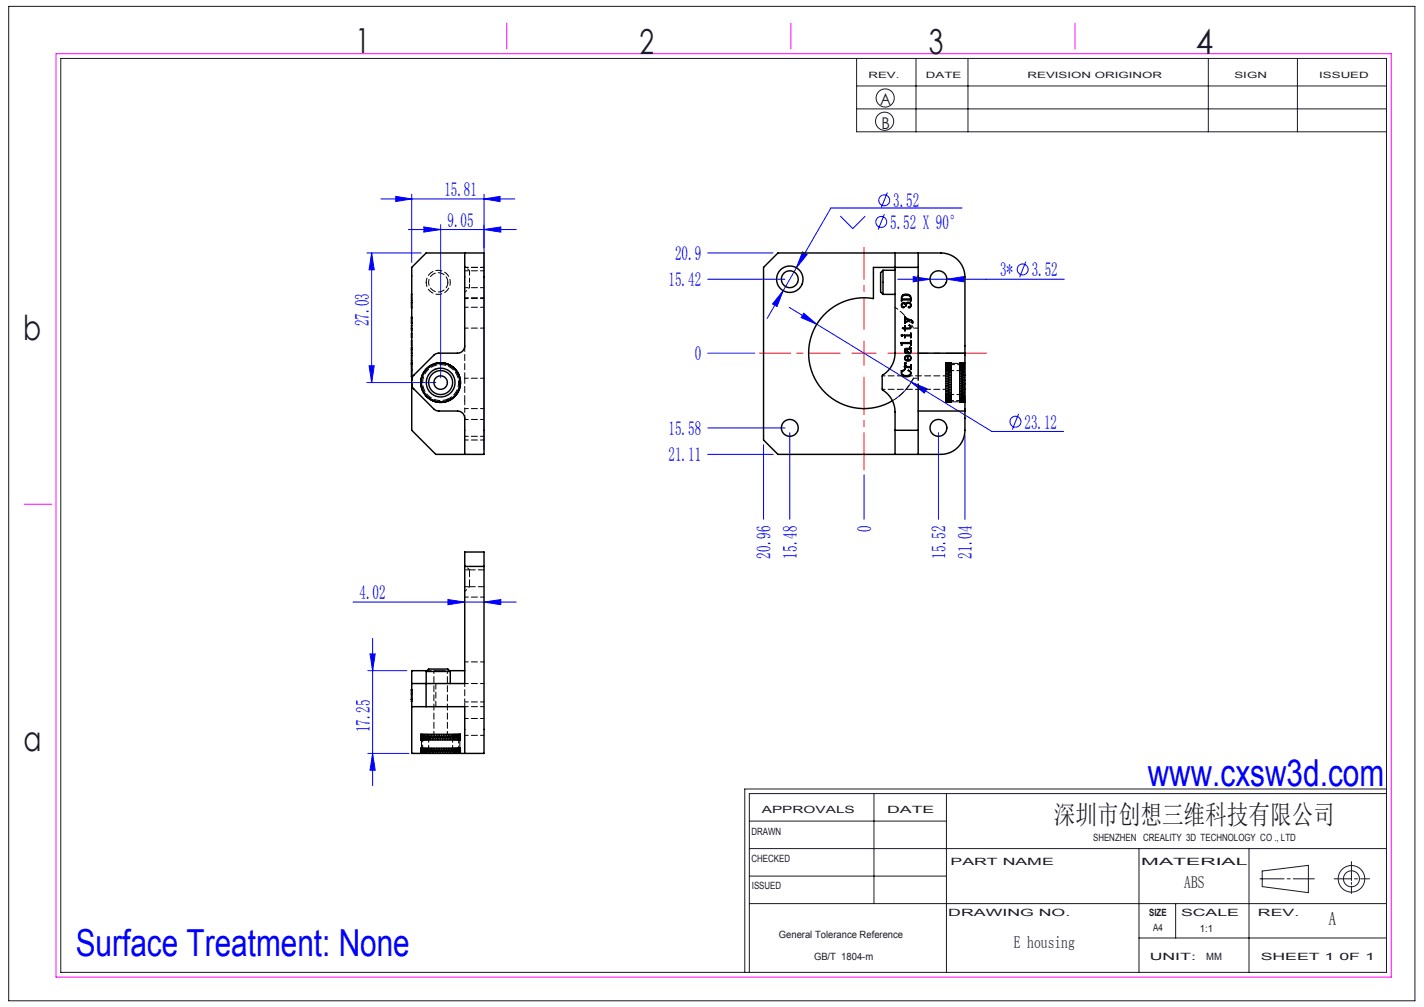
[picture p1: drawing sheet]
<svg xmlns="http://www.w3.org/2000/svg" width="297mm" height="210mm" viewBox="0 0 297 210" stroke-linecap="round" stroke-linejoin="round" font-family="sans-serif">
<g fill="none" stroke="#191924" stroke-width=".21">
<path d="M1.8 1.3h293.3v207.4h-293.3zM12.7 12.2h276.5v190.6h-276.5zM178.7 12.2v15.3h110.5M178.7 17.9h110.5M191.1 12.2v15.3M201.9 12.2v15.3M252 12.2v15.3M270.6 12.2v15.3M178.7 22.7h110.5M156.3 177h132.9M156.3 171.2h41.1M182.3 165.5v22.9"/>
<path d="M197.4 165.5v37.3M237.6 177v25.8M260.5 177v25.8M281.9 179.7v4M289.2 165.5h-132.9v37.3M289.2 164.5h-133.9v38.3M156.3 188.4h132.9M156.3 182.7h41.1M237.6 195.6h51.6M245.2 188.4v7.2M262.8 183.3h5M263.3 181.6l9.6-1.1v5.7l-9.6-1.3z"/>
<path d="M268.5 183.3h.6M269.7 183.3h4.4M278.3 183.3h3.6M281.9 184v.4M281.9 184.8v1.5M282.5 183.3h.6M283.8 183.3h1.9"/>
<circle cx="184.5" cy="25.3" r="1.89"/>
<circle cx="184.6" cy="20.4" r="1.89"/>
<circle cx="281.9" cy="183.3" r="1.67"/>
<circle cx="281.9" cy="183.3" r="2.77"/>
</g>
<path d="M11.7 11.2h278.5v192.6h-278.5zM105.7 4.8v5.4M165 4.8v5.4M224.2 4.8v5.4M5.1 105.1h5.7" fill="none" stroke="#f0f" stroke-width=".21"/>
<g fill="none" stroke="#00f" stroke-width=".21">
<path d="M76.5 52.8h11.4M77.5 52.8l.6 3.5h-1.1zM77.5 52.8v27M79.5 41.5h27.9M82.5 41l3.4 .5-3.4 .5zM85.2 47.9h22.5M85.9 40.5v14.3M88.4 47.3l3.5 .6-3.5 .5zM91.9 46.9v31.9M100.9 47.9l3.6-.6v1.1zM100.9 41.5l3.4-.5v1zM100.9 40.5v53.3"/>
<path d="M147.6 58.2h16.1M147.6 52.8h13.7M167.4 52.5l.9 .6-2.2 2.7zM175.2 45.1l2.7 2.6 2.6-2.6M184.5 44.6l-1.4 3.3M185.1 40.1l-1.3 3.3M187.2 58.2h34.8M190.5 57.7l3.5 .5-3.5 .6zM197.5 58.2l3.5-.5v1.1zM200.7 43.4h-27.4l-10 17.2M213.9 54.6l-1.3 3.2M76.5 79.8h14.4"/>
<path d="M77 76.3h1.1l-.6 3.5zM147.6 73.7h9.8M163.3 60.6l-1.2 3.3-1-.5zM163.3 60.6l-3.3 5.8M164.6 64.1l25.5 15.6M167.7 65.3l2.7 2.3-3.3-1.4zM190.1 79.7l3.2 1.4-.5 .9zM190.1 79.7l16.8 10.3h14.9M190.5 78.8a11.6 11.6 0 0 1-3.5 4.2M147.6 89.2h16.1M147.6 94.8h13.7M159.3 92.8v15.5"/>
<path d="M164.7 90.2v18.1M180.2 99v9.3M195.7 90.2v18.1M201.3 90.7v17.6M212.4 86.3l-1.3 3.3M73.6 125.6h34.1M76.7 139.9h8.2M77.2 136.4h1.1l-.6 3.5zM77.7 133.1v30.7M93.4 125l3.5 .6-3.5 .5zM100.9 125.6l3.6-.6v1.1zM76.7 157.1h8.6"/>
<path d="M77.7 157.1l.6 3.5h-1.1z"/>
<circle cx="183.8" cy="46.3" r="1.14"/>
<circle cx="184.4" cy="41.8" r="1.14"/>
<circle cx="213.3" cy="56.2" r="1.14"/>
<circle cx="211.8" cy="87.9" r="1.14"/>
</g>
<path d="M180.2 68.7v-17.1" fill="none" stroke="#f00" stroke-width=".21" stroke-dasharray="30.5 1.3 1.3 1.3" stroke-dashoffset="23.9"/>
<path d="M175.2 73.7h-16.8" fill="none" stroke="#f00" stroke-width=".21" stroke-dasharray="30.5 1.3 1.3 1.3" stroke-dashoffset="24"/>
<path d="M180.2 78.7v19.3" fill="none" stroke="#f00" stroke-width=".21" stroke-dasharray="30.5 1.3 1.3 1.3" stroke-dashoffset="22.7"/>
<path d="M185.2 73.7h20.5" fill="none" stroke="#f00" stroke-width=".21" stroke-dasharray="30.5 1.3 1.3 1.3" stroke-dashoffset="22.1"/>
<path d="M177.7 73.7h5M180.2 71.2v5" fill="none" stroke="#f00" stroke-width=".21"/>
<g fill="#00f">
<path d="M88.4 47.3l3.5 .6-3.5 .5zM100.9 47.9l3.6-.6v1.1zM190.5 57.7v1.1l3.5-.6zM197.5 58.2l3.5 .6v-1.1zM163.3 60.6l-2.2 2.8 1 .5zM167.4 52.5l-1.3 3.3 2.2-2.7zM167.7 65.3l-.6 .9 3.3 1.4zM190.1 79.7l2.7 2.3 .5-.9zM93.4 125l3.5 .6-3.5 .5zM100.9 125.6l3.6-.6v1.1z"/>
<path d="M77.5 52.8l.6 3.5h-1.1zM77 76.3h1.1l-.6 3.5z"/>
<path d="M77.2 136.4h1.1l-.6 3.5zM77.7 157.1l.6 3.5h-1.1z"/>
<path d="M82.5 41l3.4 .5-3.4 .5zM100.9 41.5l3.4-.5v1z"/>
</g>
<g fill="none" stroke="#000" stroke-width=".3">
<path d="M88.9 52.8h12v42h-10l-5-5.1v-33.9zM96.9 52.8v19.3a1.51 1.51 0 0 1-1.5 1.6h-3.9l-.7 .1-4.6 4.5-.3 1M184.2 56.4l-.5 .5v4l.5 .5M184.2 56.4v5M184.2 56.4h2.5M186.7 52.8v20.9a6.5 6.5 0 0 1-2.7 4.7l.1 2.9a5.5 5.5 0 0 1 2.6 4.6v8.9M186.7 55.8h-4.5v6.5a11.6 11.6 0 0 0-13.4 13.5 11.6 11.6 0 0 0 17.3 7.8M186.7 55.8h4.8M191.5 52.8v26.5M85.8 67.3h.1M85.8 63h.1M85.8 75.6h.1"/>
<path d="M85.8 75.9h.1M85.8 69.8h.1M85.8 70.1h.1M85.8 66.3v1M85.8 63l.1 1.2M85.8 72.8l.1 1M85.8 75.7v.2M85.8 75.9v.2M85.8 75.7h.1M85.8 67.4h.1M85.8 68.6l.1 .4M85.8 76.1l.1 .9"/>
<path d="M85.8 76.1h.1M85.8 66.3h.1M85.8 72.8h.1M85.8 68.6h.1M85.8 74.1h.1M85.9 61.3v1.4M85.9 77.2v1.4M85.9 74.1v1.2M85.9 67.8l-.1 .8M85.9 72.4l-.1 .4M85.9 66.1l-.1 .2M85.9 71.1v.9"/>
<path d="M85.9 69.5v.9M184.2 61.4h2.5M187.9 71.5l2-.1 .1-.3v.9l-.1-.3-.2-.1h-1.6l-.1 .4zM188 77.3l.5-.1a.61 .61 0 0 0-.3 .9 1.11 1.11 0 0 0 1.7-.3l-.1-.3-.4-.2a.68 .68 0 0 1 .6 .8 .68 .68 0 0 1-.9 .5 .95 .95 0 0 1-1.1-1.3zM188.1 63.3a.46 .46 0 0 1 .5-.2 .46 .46 0 0 1 .3 .4 .57 .57 0 0 1 1-.3 .57 .57 0 0 1-.4 1v-.2h.3a.48 .48 0 0 0-.3-.8 .48 .48 0 0 0-.5 .6 .48 .48 0 0 0-.4-.5 .48 .48 0 0 0-.5 .3v.3l.4 .1v.2a.49 .49 0 0 1-.5-.3 .49 .49 0 0 1 .1-.6zM188.2 61.6a1.05 1.05 0 0 1 1.4-.2 1.05 1.05 0 0 1 .3 1.3v-.1h-.2h-1.6l-.1 .1v-.7zM188.3 61.7l1-.1a.53 .53 0 0 1 .6 .7h-1.8v-.3zM188.6 69.9h1.3l.1-.4v.9l-.1-.3-.2-.1h-.9l-.1 .4zM188.6 69.9h.1M188.7 66.1l.2 .2 1.2 .5a.37 .37 0 0 1 .3 .5h-.2a.32 .32 0 0 0 0-.4 .32 .32 0 0 0-.3-.1l-1.2 .6v-.5l.2 .2 .8-.3-.8-.4-.2 .2zM188.7 67.9l.1 .5h.9a.28 .28 0 0 0 .2-.3 .28 .28 0 0 0-.3-.2 .36 .36 0 0 1 .4 .3 .36 .36 0 0 1-.3 .4h-.9l-.1 .4-.1-.4-.4-.1 .5-.1zM188.7 75.7h.3l-.2 .2a.61 .61 0 0 0 .6 .6l.5-.1 .1-.3v.9l-.2-.4h-1l-.1 .4-.1-.5h.5l-.4-.4z"/>
<path d="M188.8 72.7l1.1-.1-.2-.1a.2 .2 0 0 1 .3 .1 .2 .2 0 0 1-.1 .2 .47 .47 0 0 1 .1 .7 .47 .47 0 0 1-.6 .2l-.2-.9h-.3a.4 .4 0 0 0-.1 .7h.3l-.1 .2a.59 .59 0 0 1-.2-1zM188.8 74.3l.5-.2v1a.51 .51 0 0 0 .6-.3 .51 .51 0 0 0-.2-.7 .66 .66 0 0 1 .2 1 .66 .66 0 0 1-1 .1 .66 .66 0 0 1-.1-.9zM188.9 74.4l.4-.1v.8a.42 .42 0 0 1-.5-.2 .42 .42 0 0 1 .1-.5zM189.2 72.8h.6l.1 .5a.29 .29 0 0 1-.2 .3 .29 .29 0 0 1-.3-.2zM189.7 66.7v.1M191.5 73.7h9.8M201.3 73.7v12M201.3 73.7v-15.9a5 5 0 0 0-5-5h-34l-3 3v36l3 3h33.9a5 5 0 0 0 5.1-5.1v-4M85.9 80.1l.3 .9 4.6 4.5 .7 .2h3.9a1.51 1.51 0 0 1 1.5 1.5v7.6M186.7 89.7h4.8M191.5 85.7h9.8M191.5 80.1v14.7"/>
<path d="M96.9 118.1h4.1M89.1 139.9h-3.2v2.6M93.7 139.9h3.2M85.8 143.8h.1M85.8 145.9h.1M85.8 144.1h.1M85.8 144.5h.1M85.8 144.8h.1M85.8 144.1v1.8M85.8 143.9v.2M85.8 143.9h.1M85.8 144.7h.1"/>
<path d="M85.8 145.9l.1 .4M85.9 147.4h11v9.7M85.9 142.5h11v-27.4h4.1v42h-4.1M85.9 142.5v14.6h11M85.9 143.8h-.1M88.9 142.5v4.9M88.9 140h5M88.9 140l.5-.5h4l.5 .5M88.9 140v2.5M93.9 140v2.5"/>
<circle cx="164.7" cy="58.2" r="1.76"/>
<circle cx="164.7" cy="58.2" r="2.76"/>
<circle cx="195.7" cy="58.2" r="1.76"/>
<circle cx="91.9" cy="79.8" r="4"/>
<circle cx="91.9" cy="79.8" r="4.1"/>
<circle cx="91.9" cy="79.8" r="3"/>
<circle cx="91.9" cy="79.8" r="1.41"/>
<circle cx="91.9" cy="79.8" r="2.5"/>
<circle cx="188.1" cy="69.9" r=".15"/>
<circle cx="164.7" cy="89.2" r="1.76"/>
<circle cx="195.7" cy="89.2" r="1.76"/>
</g>
<g fill="none" stroke="#000" stroke-width=".21" stroke-dasharray="1.3 .6">
<path d="M93.4 58.9a2.01 2.01 0 0 0-2.9-1.8 2.01 2.01 0 0 0-.3 3.4 2.01 2.01 0 0 0 3.2-1.2v-.4M85.8 64h.1M85.8 73.6h.1M85.8 78.3h.1M85.8 73.5h.1M85.8 73.7h.1M85.8 64.2h.1M85.8 67.1h.1M85.8 76.7v-.1M85.8 71.7v-.1M85.8 69.9h.1M85.8 71.5h.1"/>
<path d="M85.8 76.5h.1M85.8 72.6v.1M85.8 77.3h.1M85.8 76.2v-.1M85.8 63.5h.1M85.8 75.9h.1M85.8 67.9h.1M85.8 67.3v-.1M85.8 72h.1M85.8 62.4h.1M85.8 72.7h.1M85.8 70.1h.1"/>
<path d="M85.9 67.3h-.1M85.9 67.1h-.1M85.9 64.1h-.1M85.9 67h-.1M85.9 62.6h-.1M85.9 71.7h-.1M85.9 70.1h-.1M85.9 62.3h.1M85.9 64h-.1M85.9 69.8h-.1M85.9 71.4h-.1M85.9 72.6h-.1"/>
<path d="M85.9 67.2h-.1M85.9 66.8h-.1M85.9 72.5h-.1M85.9 75.1h-.1M85.9 66.7h-.1M85.9 74.2h-.1M85.9 67.9h-.1M85.9 74.3h-.1M85.9 73.5h-.1M85.9 63.8h-.1M85.9 73.6h-.1M85.9 75.9h-.1"/>
<path d="M85.9 68.4h-.1M85.9 66.5h-.1M85.9 77h-.1M85.9 66.9h-.1M85.9 66.6h-.1M85.9 76.5h-.1M85.9 69.9h-.1M85.9 68.5h-.1M85.9 62.7h-.1M85.9 77.6h-.1M85.9 77.4h-.1M85.9 77.3h-.1"/>
<path d="M85.9 71.5h-.1M85.9 67.3h.1M85.9 64.2h.1M85.9 73.8h.1M85.9 76.6h-.1M85.9 71.6h-.1M85.9 70h-.1M85.9 75.3h.1M85.9 78.6h.1M85.9 75.9h.1M85.9 66.4h-.1M85.9 61.3h.1"/>
<path d="M85.9 61.6h-.1M85.9 63h.1M85.9 63.2h-.1M85.9 63.9h-.1M85.9 75.6h.1M85.9 63.1h-.1M85.9 63.3h-.1M96.9 72.1h.1M191.5 73.7h.1M197.3 79.6v.2M197.3 79.8v.2M197.3 79.5v.1"/>
<path d="M197.3 80v.2M197.3 79.3v.2M197.3 79.1v.2M197.3 78.9v.2M197.3 78.8v.1M197.3 78.6v.2M197.3 78.4v.2M197.3 78.2v.2M197.3 78.1v.1M197.3 77.9v.2M197.3 77.7v.2M197.3 77.6v.1"/>
<path d="M197.3 77.4v.2M197.3 77.3v.1M197.3 77.1v.2M197.3 77v.1M197.3 76.9v.1M197.3 76.7v.2M197.3 76.6v.1M197.3 76.5v.1M197.3 76.4v.1M197.3 76.3v.1M197.3 76.2v.1M197.3 76.1v.1"/>
<path d="M197.3 76v.1M197.3 76h.1M197.3 75.9v.1M197.3 75.8v.1M197.3 75.8h.1M197.3 75.7v.1M197.3 75.7h.1M197.3 75.6v.1M197.3 75.6h.1M197.8 77.3v.2M198.5 79.6v.2M198.5 80v-.2"/>
<path d="M198.5 79.6v-.1M198.5 80v.2M198.5 79.3v.2M198.5 79.3v-.2M198.5 78.9v.2M198.5 78.9v-.1M198.5 78.6v.2M198.5 78.6v-.2M198.5 78.2v.2M198.5 78.2v-.1M198.5 77.9v.2M198.5 77.9v-.2"/>
<path d="M198.5 77.6v.1M198.5 77.6v-.2M198.5 77.3v.1M198.5 77.3v-.2M198.5 77v.1M198.5 77v-.1M198.5 76.7v.2M198.5 76.7v-.1M198.5 76.5v.1M198.5 76.5v-.1M198.5 76.3v.1M198.5 76.3v-.1"/>
<path d="M198.5 76.1v.1M198.5 76.1v-.1M198.5 76h.1M198.5 76v-.1M198.5 75.8v.1M198.5 75.8h.1M198.5 75.7v.1M198.5 75.7h.1M198.5 75.6v.1M198.5 75.6h.1M200.2 79.8v-.2M200.2 79.8v.2"/>
<path d="M200.2 79.5v.1M200.2 79.5v-.2M200.2 79.1v.2M200.2 79.1v-.2M200.2 78.8v.1M200.2 78.8v-.2M200.2 78.4v.2M200.2 78.4v-.2M200.2 78.1v.1M200.2 78.1v-.2M200.2 77.7v.2M200.2 77.7v-.1"/>
<path d="M200.2 77.4v.2M200.2 77.4v-.1M200.2 77.1v.2M200.2 77.1v-.1M200.2 76.9v.1M200.2 76.9v-.2M200.2 76.6v.1M200.2 76.6v-.1M200.2 76.4v.1M200.2 76.4v-.1M200.2 76.2v.1M200.2 76.2v-.1"/>
<path d="M200.2 76v.1M200.2 76h.1M200.2 75.9v.1M200.2 75.9v-.1M200.2 75.8h.1M200.2 75.8v-.1M200.2 75.7h.1M200.2 75.7v-.1M200.2 75.6h.1M200.8 77.5v-.2M197.3 80.2v.2M197.3 80.4v.1"/>
<path d="M197.3 80.5v.2M197.3 80.7v.2M197.3 80.9v.2M197.3 81.1v.1M197.3 81.2v.2M197.3 81.4v.2M197.3 81.6v.1M197.3 81.7v.2M197.3 81.9v.1M197.3 82v.2M197.3 82.2v.1M197.3 82.3v.2"/>
<path d="M197.3 82.5v.1M197.3 82.6v.1M197.3 82.7v.2M197.3 82.9v.1M197.3 83v.1M197.3 83.1v.1M197.3 83.2v.1M197.3 83.3v.1M197.3 83.4v.1M197.3 83.5v.1M197.3 83.6h.1M197.3 83.6v.1"/>
<path d="M197.3 83.7v.1M197.3 83.8h.1M197.3 83.8v.1M197.3 83.9h.1M198.5 80.4v-.2M198.5 80.4v.1M198.5 80.7v-.2M198.5 80.7v.2M198.5 81.1v-.2M198.5 81.1v.1M198.5 81.4v-.2M198.5 81.4v.2"/>
<path d="M198.5 81.7v-.1M198.5 81.7v.2M198.5 82v-.1M198.5 82v.2M198.5 82.3v-.1M198.5 82.3v.2M198.5 82.6v-.1M198.5 82.6v.1M198.5 82.9v-.2M198.5 82.9v.1M198.5 83.1v-.1M198.5 83.1v.1"/>
<path d="M198.5 83.3v-.1M198.5 83.3v.1M198.5 83.5v-.1M198.5 83.5v.1M198.5 83.6h.1M198.5 83.6v.1M198.5 83.8v-.1M198.5 83.8h.1M198.5 83.8v.1M198.5 83.9h.1M200.2 80.2v-.2M200.2 80.2v.2"/>
<path d="M200.2 80.5v-.1M200.2 80.5v.2M200.2 80.9v-.2M200.2 80.9v.2M200.2 81.2v-.1M200.2 81.2v.2M200.2 81.6v-.2M200.2 81.6v.1M200.2 81.9v-.2M200.2 81.9v.1M200.2 82.2v-.2M200.2 82.2v.1"/>
<path d="M200.2 82.5v-.2M200.2 82.5v.1M200.2 82.7v-.1M200.2 82.7v.2M200.2 83v-.1M200.2 83v.1M200.2 83.2v-.1M200.2 83.2v.1M200.2 83.4v-.1M200.2 83.4v.1M200.2 83.6v-.1M200.2 83.6h.1"/>
<path d="M200.2 83.7v-.1M200.2 83.7v.1M200.2 83.8h.1M200.2 83.9v-.1M200.2 83.9h.1M85.8 145.8h.1M85.8 144.4h.1M85.8 146.1h.1M85.8 143.9h.1M85.8 144.6h.1M85.8 143.9v.1M85.8 144.8h.1"/>
<path d="M85.8 144.7h.1M85.8 144.7v-.1M85.8 144.6v.1M85.8 145.1h.1M85.8 145.6h.1M85.8 145.7h.1M85.8 145.2h.1M85.8 144.5h.1M85.8 145.3h.1M85.8 145.9h.1M85.8 144.1h.1M85.9 147.4h.1"/>
<path d="M85.9 144h-.1M85.9 145.8h-.1M85.9 143.9h-.1M85.9 144.4h-.1M85.9 145.3h-.1M85.9 144.8h-.1M85.9 145.6h-.1M85.9 144.6h-.1M85.9 144.7h-.1M85.9 145.5h-.1M85.9 146.1h-.1M85.9 144.1h-.1"/>
<path d="M85.9 144.5h-.1M85.9 145h-.1M85.9 144.9h-.1M85.9 145.1h-.1M85.9 143.8h-.1M85.9 145.9h.1M85.9 146.3h.1M85.9 145.8h.1M85.9 144.8h.1M85.9 143.8h.1M85.9 144.6h.1M87.8 156h.1"/>
<path d="M87.8 154.3h.1M87.8 153.1h.1M87.9 156h.1M87.9 153.1h-.1M87.9 156h-.1M87.9 154.3h.1M87.9 153.1h.1M88 156h.1M88 153.1h-.1M88 156h-.1M88.1 154.3h.1M88.1 154.3h-.1"/>
<path d="M88.1 153.1h-.1M88.1 156h.1M88.1 153.1h.1M88.2 154.3h.1M88.2 154.3h-.1M88.2 153.1h-.1M88.3 156h.1M88.3 153.1h-.1M88.3 156h-.1M88.4 154.3h.1M88.4 154.3h-.1M88.4 153.1h-.1"/>
<path d="M88.5 156h.1M88.5 153.1h-.1M88.5 156h-.1M88.6 154.3h.1M88.6 154.3h-.1M88.6 153.1h-.1M88.7 156h.1M88.7 153.1h-.1M88.7 156h-.1M88.8 154.3h.1M88.8 154.3h-.1M88.8 153.1h-.1"/>
<path d="M88.9 156h.2M88.9 153.1h-.1M88.9 156h-.1M89.1 154.3h.1M89.1 154.3h-.2M89.1 153.1h-.2M89.2 156h.2M89.2 153.1h-.1M89.2 156h-.1M89.4 154.3h.1M89.4 154.3h-.2M89.4 153.1h-.2"/>
<path d="M89.5 156h.1M89.5 153.1h-.1M89.5 156h-.1M89.6 154.3h.2M89.6 154.3h-.1M89.6 153.1h-.1M89.8 156h.2M89.8 153.1h-.2M89.8 156h-.2M90 154.3h.1M90 154.3h-.2M90 153.1h-.2"/>
<path d="M90.1 156h.2M90.1 153.1h-.1M90.1 156h-.1M90.3 154.3h.1M90.3 153.1h-.2M90.3 154.3h-.2M90.4 156h.2M90.4 153.1h-.1M90.4 156h-.1M90.6 154.3h.2M90.6 153.1h-.2M90.6 154.3h-.2"/>
<path d="M90.8 156h.2M90.8 153.1h-.2M90.8 156h-.2M91 154.3h.1M91 153.1h-.2M91 154.3h-.2M91.1 153.1h-.1M91.1 156h.2M91.1 156h-.1M91.3 154.3h.2M91.3 153.1h-.2M91.3 154.3h-.2"/>
<path d="M91.5 153.1h-.2M91.5 156h.2M91.5 156h-.2M91.7 154.3h.2M91.7 153.1h-.2M91.7 154.3h-.2M91.9 153.1h-.2M91.9 156h-.2M91.9 156h.2M92.1 153.1h-.2M92.1 154.3h-.2M92.1 154.3h.1"/>
<path d="M92.2 153.1h-.1M92.2 156h-.1M92.2 156h.2M92.4 153.1h-.2M92.4 154.3h-.2M92.4 154.3h.2M92.6 153.1h-.2M92.6 156h-.2M92.6 156h.2M92.8 153.1h-.2M92.8 154.3h-.2M92.8 154.3h.1"/>
<path d="M92.9 153.1h-.1M92.9 156h-.1M92.9 156h.2M93.1 153.1h-.2M93.1 154.3h-.2M93.1 154.3h.2M93.3 153.1h-.2M93.3 156h-.2M93.3 156h.2M93.5 153.1h-.2M93.5 154.3h-.2M93.5 154.3h.1"/>
<path d="M93.6 153.1h-.1M93.6 156h-.1M93.6 156h.2M93.8 153.1h-.2M93.8 154.3h-.2M93.8 154.3h.1M93.9 153.1h-.1M93.9 156h-.1M93.9 156h.2M94.1 154.3h-.2M94.1 153.1h-.2M94.1 154.3h.2"/>
<path d="M94.3 153.1h-.2M94.3 156h-.2M94.3 156h.1M94.4 154.3h-.1M94.4 153.1h-.1M94.4 154.3h.1M94.5 153.1h-.1M94.5 156h-.1M94.5 156h.2M94.7 154.3h-.2M94.7 153.1h-.2M94.7 154.3h.1"/>
<path d="M94.8 153.1h-.1M94.8 156h-.1M94.8 156h.1M94.9 154.3h-.1M94.9 153.1h-.1M94.9 154.3h.2M95.1 153.1h-.2M95.1 156h-.2M95.1 156h.1M95.2 154.3h-.1M95.2 153.1h-.1M95.2 154.3h.1"/>
<path d="M95.3 153.1h-.1M95.3 156h-.1M95.3 156h.1M95.4 154.3h-.1M95.4 153.1h-.1M95.4 154.3h.1M95.5 153.1h-.1M95.5 156h-.1M95.5 156h.1M95.6 154.3h-.1M95.6 153.1h-.1M95.6 154.3h.1"/>
<path d="M95.6 153.1h.1M95.6 156h.1M95.7 154.3h-.1M95.7 153.1h-.1M95.7 154.3h.1M95.8 153.1h-.1M95.8 156h-.1M95.8 156h.1M95.9 154.3h-.1M95.9 153.1h-.1M95.9 154.3h.1M95.9 153.1h.1"/>
<path d="M95.9 156h.1M96 153.1h-.1M96 156h-.1M96 156h.1M96 154.3h.1M96 153.1h.1M96.1 153.1h-.1M96.1 156h-.1M96.9 147.4h.1M96.9 157.1h.1"/>
</g>
<path d="M96.9 78.9v-6.8M197.8 77.5v4.8M200.8 77.3h-3M197.8 82.3h3M200.8 82.3v-4.8M101 118.8h-3.1M97.9 122.3h3.1M89.4 153.6v3M90.9 147.4v-4.9M94.4 156.6v-3" fill="none" stroke="#000" stroke-width=".21" stroke-dasharray="1.3 .6" stroke-dashoffset=".1"/>
<g fill="none" stroke="#000" stroke-width=".21" stroke-dasharray="1.3 .6" stroke-dashoffset=".5">
<path d="M96.9 55.8h4M96.9 60h4M97.9 60v-1.1M101 56.5h-4.1M96.9 68.4h4M101 62.3h-4.1M101 78.9h-4.1M101 64.1h-4.1M101 62.1h-4.1M190.5 78.9h1M191.5 68.4h-1M200.2 79.6h1.1"/>
<path d="M200.2 80h1.1M200.2 79.3h1.1M200.2 78.9h1.1M200.2 78.6h1.1M200.2 78.2h1.1M200.2 77.9h1.1M200.2 77.6h1.1M200.2 77.3h1.1M200.2 77h1.1M200.2 76.7h1.1M200.2 76.5h1.1M200.2 76.3h1.1"/>
<path d="M200.2 76.1h1.1M200.2 76h1.1M200.2 75.8h1.1M200.2 75.7h1.1M200.2 75.6h1.1M200.2 75.9h1.1M200.2 77.2h1.1M200.2 77.5h1.1M200.2 77.8h1.1M200.2 78.5h1.1M200.2 79.2h1.1M200.2 79.9h1.1"/>
<path d="M200.2 77.1h1.1M200.2 76.9h1.1M200.2 76.6h1.1M200.2 76.4h1.1M200.2 76.2h1.1M201.3 79.8h-1.1M201.3 79.5h-1.1M201.3 79.1h-1.1M201.3 78.8h-1.1M201.3 78.4h-1.1M201.3 78.1h-1.1M201.3 77.7h-1.1"/>
<path d="M201.3 77.4h-1.1M201.3 77.1h-1.1M201.3 76.9h-1.1M201.3 76.6h-1.1M201.3 76.4h-1.1M201.3 76.2h-1.1M201.3 76h-1.1M201.3 75.9h-1.1M201.3 75.8h-1.1M201.3 75.7h-1.1M201.3 75.6h-1.1M201.3 76.8h-1.1"/>
<path d="M201.3 78h-1.1M201.3 78.3h-1.1M201.3 78.7h-1.1M201.3 79h-1.1M201.3 79.4h-1.1M201.3 79.7h-1.1M201.3 75.8h-4M96.9 91h4M96.9 85.2h4M101 91.8h-4.1M101 87.5h-4.1M197.3 83.8h4"/>
<path d="M200.2 80.4h1.1M200.2 80.7h1.1M200.2 81.1h1.1M200.2 81.4h1.1M200.2 81.7h1.1M200.2 82h1.1M200.2 82.3h1.1M200.2 82.6h1.1M200.2 82.9h1.1M200.2 83.1h1.1M200.2 83.3h1.1M200.2 83.5h1.1"/>
<path d="M200.2 83.6h1.1M200.2 83.8h1.1M200.2 83.9h1.1M200.2 83.7h1.1M200.2 83.4h1.1M200.2 82.8h1.1M200.2 81.3h1.1M200.2 81h1.1M200.2 80.6h1.1M200.2 80.3h1.1M201.3 80.2h-1.1M201.3 80.5h-1.1"/>
<path d="M201.3 80.9h-1.1M201.3 81.2h-1.1M201.3 81.6h-1.1M201.3 81.9h-1.1M201.3 82.2h-1.1M201.3 82.5h-1.1M201.3 82.7h-1.1M201.3 83h-1.1M201.3 83.2h-1.1M201.3 83.4h-1.1M201.3 83.6h-1.1M201.3 83.7h-1.1"/>
<path d="M201.3 83.8h-1.1M201.3 83.9h-1.1M201.3 83.5h-1.1M201.3 82.9h-1.1M201.3 82.4h-1.1M201.3 82.1h-1.1M201.3 81.8h-1.1M201.3 81.5h-1.1M201.3 80.8h-1.1M201.3 80.1h-1.1M201.3 82.6h-1.1M201.3 83.1h-1.1"/>
<path d="M201.3 83.3h-1.1M97.9 118.8h-1M96.9 138h4M96.9 122.3h1M101 124.5h-4.1M87.8 157.1v-1.1M87.8 156v1.1M87.9 157.1v-1.1M87.9 156v1.1M87.9 153.1v4M88 156v1.1M88 157.1v-1.1"/>
<path d="M88.1 156v1.1M88.1 157.1v-1.1M88.2 157.1v-1.1M88.2 156v1.1M88.3 157.1v-1.1M88.4 156v1.1M88.4 157.1v-1.1M88.5 157.1v-1.1M88.6 156v1.1M88.6 157.1v-1.1M88.7 157.1v-1.1M88.8 157.1v-1.1"/>
<path d="M88.8 156v1.1M88.9 156v1.1M88.9 157.1v-1.1M89 157.1v-1.1M89.1 156v1.1M89.1 157.1v-1.1M89.2 157.1v-1.1M89.3 157.1v-1.1M89.4 156v1.1M89.5 157.1v-1.1M89.6 157.1v-1.1M89.6 156v1.1"/>
<path d="M89.7 156v1.1M89.8 157.1v-1.1M89.9 157.1v-1.1M90 156v1.1M90.1 157.1v-1.1M90.2 157.1v-1.1M90.3 156v1.1M90.4 157.1v-1.1M90.5 157.1v-1.1M90.6 156v1.1M90.7 156v1.1M90.8 157.1v-1.1"/>
<path d="M90.9 157.1v-1.1M91 156v1.1M91.1 157.1v-1.1M91.2 157.1v-1.1M91.3 156v1.1M91.4 156v1.1M91.5 157.1v-1.1M91.6 157.1v-1.1M91.7 156v1.1M91.8 156v1.1M91.9 157.1v-1.1M92.1 156v1.1"/>
<path d="M92.2 157.1v-1.1M92.3 157.1v-1.1M92.4 156v1.1M92.5 156v1.1M92.6 157.1v-1.1M92.7 157.1v-1.1M92.8 156v1.1M92.9 157.1v-1.1M93 157.1v-1.1M93.1 156v1.1M93.2 156v1.1M93.3 157.1v-1.1"/>
<path d="M93.4 157.1v-1.1M93.5 156v1.1M93.6 157.1v-1.1M93.7 157.1v-1.1M93.8 156v1.1M93.9 156v1.1M93.9 157.1v-1.1M94 157.1v-1.1M94.1 156v1.1M94.2 156v1.1M94.3 157.1v-1.1M94.4 156v1.1"/>
<path d="M94.5 156v1.1M94.5 157.1v-1.1M94.6 157.1v-1.1M94.7 156v1.1M94.8 156v1.1M94.8 157.1v-1.1M94.9 157.1v-1.1M94.9 156v1.1M95 156v1.1M95.1 156v1.1M95.1 157.1v-1.1M95.2 156v1.1"/>
<path d="M95.3 156v1.1M95.3 157.1v-1.1M95.4 156v1.1M95.5 156v1.1M95.5 157.1v-1.1M95.6 156v1.1M95.6 157.1v-1.1M95.7 157.1v-1.1M95.7 156v1.1M95.8 156v1.1M95.8 157.1v-1.1M95.9 156v1.1"/>
<path d="M95.9 157.1v-1.1M95.9 157.1v-4M96 156v1.1M96 157.1v-1.1M96.1 156v1.1M96.1 157.1v-1.1M96.9 142.5h4M96.9 147.4v-1M96.9 146.4h4M96.9 147.4h4M96.9 153.3h4M101 149.8h-4.1"/>
</g>
<path d="M96.9 78.9v4.7M190.5 78.9a11.6 11.6 0 0 1-4.4 4.7" fill="none" stroke="#000" stroke-width=".21" stroke-dasharray="1.3 .6" stroke-dashoffset=".2"/>
<path d="M97.9 56.5l-1-1M96.9 61l1-1M197.3 78.4h-13.3M96.9 87.2v-1.3M184 81.2h13.3M97.9 118.8l-1-1M90.5 139.9v13.2M92.3 139.9h1.4M96.9 123.3l1-1M93.3 153.1v-13.2" fill="none" stroke="#000" stroke-width=".21" stroke-dasharray="1.3 .6" stroke-dashoffset=".7"/>
<g fill="none" stroke="#000" stroke-width=".21" stroke-dasharray="1.3 .6" stroke-dashoffset=".4">
<path d="M88.9 58.9a2.51 2.51 0 0 0 3.6 2.2 2.51 2.51 0 0 0 .4-4.2 2.51 2.51 0 0 0-4 1.5v.5M97.9 58.9v-2.4M197.8 77.3l-.5-.5M201.3 76.8l-.5 .5M96.9 85.9v-2.3M197.3 82.8l.5-.5M200.8 82.3l.5 .5M89.1 139.9h2.4M92.3 139.9h-.8M88.9 153.1l.5 .5M89.4 156.6l-.5 .5M94.4 153.6l.5-.5"/>
<path d="M94.9 157.1l-.5-.5"/>
</g>
<path d="M93.3 83.2a3.7 3.7 0 0 1-5.1-3.7 3.7 3.7 0 0 1 5.7-2.9 3.7 3.7 0 0 1-.1 6.4l-.5 .2" fill="none" stroke="#000" stroke-width=".21" stroke-dasharray="1.3 .6" stroke-dashoffset=".3"/>
<g fill="none" stroke="#000" stroke-width=".21" stroke-dasharray="1.3 .6" stroke-dashoffset=".6">
<path d="M186.7 64.1a11.6 11.6 0 0 1 3.8 4.3M197.3 79.6h1.2M197.3 80h1.2M197.3 79.3h1.2M197.3 78.9h1.2M197.3 78.6h1.2M197.3 78.2h1.2M197.3 77.9h1.2M197.3 77.6h1.2M197.3 77.3h1.2M197.3 77h1.2M197.3 76.7h1.2"/>
<path d="M197.3 76.5h1.2M197.3 76.3h1.2M197.3 76.1h1.2M197.3 76h1.2M197.3 75.8h1.2M197.3 75.7h1.2M197.3 75.6h1.2M197.3 75.9h1.2M197.3 77.2h1.2M197.3 77.5h1.2M197.3 77.8h1.2M197.3 78.5h1.2"/>
<path d="M197.3 79.2h1.2M197.3 79.9h1.2M197.3 77.1h1.2M197.3 76.9h1.2M197.3 76.6h1.2M197.3 76.4h1.2M197.3 76.2h1.2M198.5 79.8h-1.2M198.5 79.5h-1.2M198.5 79.1h-1.2M198.5 78.8h-1.2M198.5 78.4h-1.2"/>
<path d="M198.5 78.1h-1.2M198.5 77.7h-1.2M198.5 77.4h-1.2M198.5 77.1h-1.2M198.5 76.9h-1.2M198.5 76.6h-1.2M198.5 76.4h-1.2M198.5 76.2h-1.2M198.5 76h-1.2M198.5 75.9h-1.2M198.5 75.8h-1.2M198.5 75.7h-1.2"/>
<path d="M198.5 75.6h-1.2M198.5 76.8h-1.2M198.5 78h-1.2M198.5 78.3h-1.2M198.5 78.7h-1.2M198.5 79h-1.2M198.5 79.4h-1.2M198.5 79.7h-1.2M197.3 80.4h1.2M197.3 80.7h1.2M197.3 81.1h1.2M197.3 81.4h1.2"/>
<path d="M197.3 81.7h1.2M197.3 82h1.2M197.3 82.3h1.2M197.3 82.6h1.2M197.3 82.9h1.2M197.3 83.1h1.2M197.3 83.3h1.2M197.3 83.5h1.2M197.3 83.6h1.2M197.3 83.8h1.2M197.3 83.9h1.2M197.3 83.7h1.2"/>
<path d="M197.3 83.4h1.2M197.3 82.8h1.2M197.3 81.3h1.2M197.3 81h1.2M197.3 80.6h1.2M197.3 80.3h1.2M198.5 80.2h-1.2M198.5 80.5h-1.2M198.5 80.9h-1.2M198.5 81.2h-1.2M198.5 81.6h-1.2M198.5 81.9h-1.2"/>
<path d="M198.5 82.2h-1.2M198.5 82.5h-1.2M198.5 82.7h-1.2M198.5 83h-1.2M198.5 83.2h-1.2M198.5 83.4h-1.2M198.5 83.6h-1.2M198.5 83.7h-1.2M198.5 83.8h-1.2M198.5 83.9h-1.2M198.5 83.5h-1.2M198.5 82.9h-1.2"/>
<path d="M198.5 82.4h-1.2M198.5 82.1h-1.2M198.5 81.8h-1.2M198.5 81.5h-1.2M198.5 80.8h-1.2M198.5 80.1h-1.2M198.5 82.6h-1.2M198.5 83.1h-1.2M198.5 83.3h-1.2M87.8 154.3v-1.2M87.8 153.1v1.2M87.9 154.3v-1.2"/>
<path d="M87.9 153.1v1.2M88 153.1v1.2M88 154.3v-1.2M88.1 153.1v1.2M88.1 154.3v-1.2M88.2 154.3v-1.2M88.2 153.1v1.2M88.3 154.3v-1.2M88.4 153.1v1.2M88.4 154.3v-1.2M88.5 154.3v-1.2M88.6 153.1v1.2"/>
<path d="M88.6 154.3v-1.2M88.7 154.3v-1.2M88.8 154.3v-1.2M88.8 153.1v1.2M88.9 153.1v1.2M88.9 154.3v-1.2M89 154.3v-1.2M89.1 153.1v1.2M89.1 154.3v-1.2M89.2 154.3v-1.2M89.3 154.3v-1.2M89.4 153.1v1.2"/>
<path d="M89.5 154.3v-1.2M89.6 154.3v-1.2M89.6 153.1v1.2M89.7 153.1v1.2M89.8 154.3v-1.2M89.9 154.3v-1.2M90 153.1v1.2M90.1 154.3v-1.2M90.2 154.3v-1.2M90.3 153.1v1.2M90.4 154.3v-1.2M90.5 154.3v-1.2"/>
<path d="M90.6 153.1v1.2M90.7 153.1v1.2M90.8 154.3v-1.2M90.9 154.3v-1.2M91 153.1v1.2M91.1 154.3v-1.2M91.2 154.3v-1.2M91.3 153.1v1.2M91.4 153.1v1.2M91.5 154.3v-1.2M91.6 154.3v-1.2M91.7 153.1v1.2"/>
<path d="M91.8 153.1v1.2M91.9 154.3v-1.2M92.1 153.1v1.2M92.2 154.3v-1.2M92.3 154.3v-1.2M92.4 153.1v1.2M92.5 153.1v1.2M92.6 154.3v-1.2M92.7 154.3v-1.2M92.8 153.1v1.2M92.9 154.3v-1.2M93 154.3v-1.2"/>
<path d="M93.1 153.1v1.2M93.2 153.1v1.2M93.3 154.3v-1.2M93.4 154.3v-1.2M93.5 153.1v1.2M93.6 154.3v-1.2M93.7 154.3v-1.2M93.8 153.1v1.2M93.9 153.1v1.2M93.9 154.3v-1.2M94 154.3v-1.2M94.1 153.1v1.2"/>
<path d="M94.2 153.1v1.2M94.3 154.3v-1.2M94.4 153.1v1.2M94.5 153.1v1.2M94.5 154.3v-1.2M94.6 154.3v-1.2M94.7 153.1v1.2M94.8 153.1v1.2M94.8 154.3v-1.2M94.9 154.3v-1.2M94.9 153.1v1.2M95 153.1v1.2"/>
<path d="M95.1 153.1v1.2M95.1 154.3v-1.2M95.2 153.1v1.2M95.3 153.1v1.2M95.3 154.3v-1.2M95.4 153.1v1.2M95.5 153.1v1.2M95.5 154.3v-1.2M95.6 153.1v1.2M95.6 154.3v-1.2M95.7 154.3v-1.2M95.7 153.1v1.2"/>
<path d="M95.8 153.1v1.2M95.8 154.3v-1.2M95.9 153.1v1.2M95.9 154.3v-1.2M96 153.1v1.2M96 154.3v-1.2M96.1 153.1v1.2M96.1 154.3v-1.2M96.9 142.5v3.9"/>
</g>
<path d="M200.2 76h-1.7M198.5 83.5h1.7M88.2 154.3v1.7M89.4 156.6h1.6M91 153.6h-1.6M95.7 156v-1.7" fill="none" stroke="#000" stroke-width=".21" stroke-dasharray="1.3 .6" stroke-dashoffset=".8"/>
<path d="M97.9 122.3v-3.5" fill="none" stroke="#000" stroke-width=".21" stroke-dasharray="1.3 .6" stroke-dashoffset="-.2"/>
<path d="M91 156.6h3.4M94.4 153.6h-3.4" fill="none" stroke="#000" stroke-width=".21" stroke-dasharray="1.3 .6" stroke-dashoffset="-.1"/>
<g font-size="7.8" fill="#00f">
<text x="239.4" y="163.9">www.cxsw3d.com</text>
<text x="15.8" y="199.3">Surface Treatment: None</text>
</g>
<g font-size="7.2" fill="#191924">
<text x="74.1" y="11">1</text>
<text x="133.4" y="11.2">2</text>
<text x="193.7" y="11.3">3</text>
<text x="249.4" y="11.3">4</text>
<text x="4.8" y="70.9">b</text>
<text x="4.9" y="156.5">a</text>
</g>
<text font-size="5.6" fill="#191924" x="219.8" y="171.8">深圳市创想三维科技有限公司</text>
<g font-size="4.1" fill="#00f">
<text x="92.7" y="40.9">15.81</text>
<text x="93.4" y="47.3">9.05</text>
<text x="185.7" y="47.7">5.52 X 90°</text>
<text x="186.3" y="43.2">3.52</text>
<text x="139.4" y="59.7">15.42</text>
<text x="140.8" y="54.2">20.9</text>
<text x="208.6" y="57.7">3*</text>
<text x="215.2" y="57.7">3.52</text>
<text x="76.9" y="68" transform="rotate(-90 76.9 68)">27.03</text>
<text x="144.9" y="75.1">0</text>
<text x="213.7" y="89.4">23.12</text>
<text x="139.4" y="90.7">15.58</text>
<text x="139.4" y="96.2">21.11</text>
<text x="181.7" y="111" transform="rotate(-90 181.7 111)">0</text>
<text x="160.7" y="116.5" transform="rotate(-90 160.7 116.5)">20.96</text>
<text x="166.2" y="116.5" transform="rotate(-90 166.2 116.5)">15.48</text>
<text x="197.2" y="116.5" transform="rotate(-90 197.2 116.5)">15.52</text>
<text x="202.7" y="116.5" transform="rotate(-90 202.7 116.5)">21.04</text>
<text x="75" y="125">4.02</text>
<text x="77.1" y="152.7" transform="rotate(-90 77.1 152.7)">17.25</text>
</g>
<text font-size="3.9" fill="#191924" x="277.2" y="193">A</text>
<g font-size="3.5" fill="#191924">
<text x="247" y="185.2">ABS</text>
<text x="211.4" y="197.7">E housing</text>
</g>
<g font-size="3.4" fill="#191924">
<text x="183.6" y="22">A</text>
<text x="183.8" y="27">B</text>
</g>
<g font-size="2.1" fill="#191924">
<text x="158.9" y="169.5">APPROVALS</text>
<text x="185" y="169.5">DATE</text>
<text x="156.7" y="174.2">DRAWN</text>
<text x="156.7" y="179.7">CHECKED</text>
<text x="228" y="175.4">SHENZHEN CREALITY 3D TECHNOLOGY CO ., LTD</text>
<text x="156.8" y="185.4">ISSUED</text>
<text x="198.2" y="180.4">PART NAME</text>
<text x="238" y="180.4">MATERIAL</text>
<text x="197.8" y="191">DRAWING NO.</text>
<text x="239.7" y="191">SIZE</text>
<text x="246.3" y="191">SCALE</text>
<text x="262.4" y="191">REV.</text>
<text x="162.4" y="195.6">General Tolerance Reference</text>
<text x="240.5" y="194.1">A4</text>
<text x="250.3" y="194.3">1:1</text>
<text x="169.8" y="200.2">GB/T 1804-m</text>
<text x="239.8" y="200.2">UNIT:</text>
<text x="251.6" y="200.2">MM</text>
<text x="262.9" y="200.2">SHEET 1 0F 1</text>
</g>
<g font-size="1.8" fill="#191924">
<text x="181.1" y="16.3">REV.</text>
<text x="193.1" y="16.3">DATE</text>
<text x="214.3" y="16.3">REVISION ORIGINOR</text>
<text x="257.5" y="16.3">SIGN</text>
<text x="275.1" y="16.3">ISSUED</text>
</g>
</svg>
